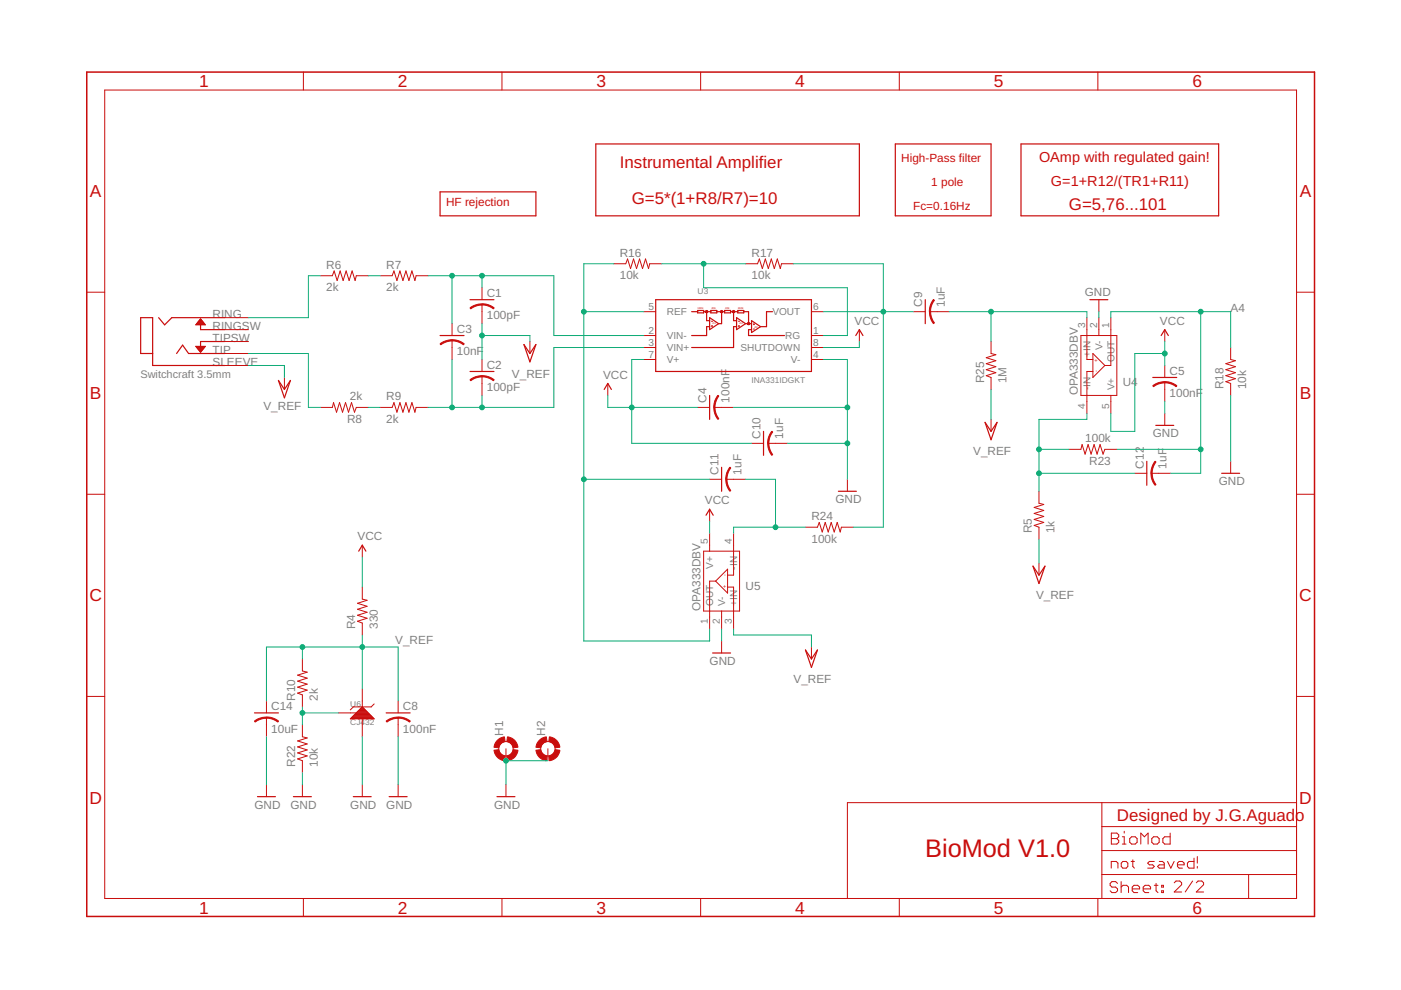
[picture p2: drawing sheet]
<svg xmlns="http://www.w3.org/2000/svg" width="297mm" height="210mm" viewBox="0 0 297 210" stroke-linecap="round" stroke-linejoin="round" font-family="sans-serif">
<g fill="none" stroke="#c90d0c" stroke-width=".25">
<path d="M126.3 30.5h55.9v15.3h-55.9zM189.8 30.5h20.3v15.3h-20.3zM216.5 30.5h41.9v15.3h-41.9zM93.3 40.7h20.3v5.1h-20.3zM32.4 75h-2.6v-7.6h2.6v10.1h15.2M33.6 67.4l1.3 1.5 1.5-1.5h11.2M37.4 75l1.3-1.8 1.3 1.8h7.6M42.5 68.9v1h5.1M47.6 72.4h-5.1v1M93.3 71.1h5.1M99.7 78.8h5M99.7 63.5h5"/>
<path d="M111.1 73l1.3 2 1.2-2-1.2 3.7zM139 63.5h33v15.3h-33zM146.6 66.1h1.3M147.9 65.8h1.3v.5h-1.3zM149.2 66.1h1.5M149.8 66.1v1.9h.7M150.5 67.4l1.9 1.2-1.9 1.3zM150.5 69.3h-.7v1.8h-3.2M150.7 65.8h1.3v.5h-1.3zM152 66.1h1.6M153 66.1v2.5h-.6M153.6 65.8h1.3v.5h-1.3z"/>
<path d="M154.9 66.1h1.5M155.5 66.1v1.9h.7M156.2 69.3h-.7v4.4h-8.9M156.2 67.4l1.9 1.2-1.9 1.3zM156.4 65.8h1.3v.5h-1.3zM157.7 66.1h1v2.5M158.1 68.6h1.2M159.3 69.9h-.6v1.2h7.6M159.3 68l1.9 1.3-1.9 1.2zM163.8 66.1h-1.3v3.2h-1.3M181.4 71.1l.8-1.2 .8 1.2M196.2 63.5v5.1"/>
<path d="M231.1 63.5h3.8M246.2 71.1l.8-1.2 .7 1.2M59 80.7l1.3 1.9 1.3-1.9-1.3 3.6zM128.1 82.6l.8-1.3 .7 1.3M150.5 83.8v5.1M153 99.1v5.1M161.9 91.5v5M208.9 89.6l1.2 1.9 1.3-1.9-1.3 3.6zM243.1 97.8v5.1M244.4 80h5.1M245 90.2h3.9M76.1 116.9l.7-1.3 .8 1.3"/>
<path d="M149.7 109.2l.8-1.2 .7 1.2M177.8 104.2h3.8M259 100.4h3.8M151.1 138.5h3.8M170.8 137.8l1.2 1.9 1.3-1.9-1.3 3.7zM219 120l1.3 1.9 1.3-1.9-1.3 3.7zM54 151.2h5M81.9 151.2h5.1M54.6 168.9h3.8M62.2 168.9h3.8M74.9 168.9h3.8M82.5 168.9h3.8"/>
<path d="M105.4 168.9h3.8"/>
</g>
<g fill="none" stroke="#c90d0c" stroke-width=".21">
<path d="M22.2 19.1h252.7v171.4h-252.7zM64.3 15.3v3.8M106.4 15.3v3.8M148.5 15.3v3.8M190.7 15.3v3.8M232.8 15.3v3.8M67.9 58.5h2.6l.3-1.1 .7 2.1 .6-2.1 .6 2.1 .7-2.1 .6 2.1 .7-2.1 .6 2.1 .2-1h2.6M80.6 58.5h2.5l.4-1.1 .7 2.1 .6-2.1 .6 2.1 .7-2.1 .6 2.1 .6-2.1 .7 2.1 .2-1h2.6M130.1 55.9h2.6l.4-1 .6 2 .6-2 .7 2 .6-2 .6 2 .7-2 .6 2 .3-1h2.5M158.1 55.9h2.5l.4-1 .6 2 .7-2 .6 2 .6-2 .7 2 .6-2 .6 2 .3-1h2.5M18.4 62h3.8M41.5 73.4h2l-1 1.3z"/>
<path d="M41.5 73.5h2M41.6 68.8h1.9M41.6 68.7h1.8M41.6 73.6h1.8M41.7 73.7h1.6M41.7 68.6h1.6M41.8 73.8h1.5M41.8 68.5h1.5M41.8 68.4h1.4M41.8 73.9h1.4M41.9 74h1.2M41.9 68.3h1.2"/>
<path d="M42 68.2h1M42 74h1.1M42.1 68.1h.9M42.1 74.1h.9M42.1 74.2h.8M42.2 68.1h.7M42.2 67.9h.6M42.2 74.3h.6M42.3 74.4h.4M42.3 67.9h.4M42.4 67.8h.3M42.4 74.5h.3"/>
<path d="M42.4 74.6h.2M42.5 67.7h.1M42.5 67.6l1 1.3h-2zM47.6 77.5h5.1M47.6 67.4h5.1M47.6 75h5.1M47.6 69.9h5.1M47.6 72.4h5.1M95.8 68.6v2.5M95.8 72.2v4M102.2 61v2.5M102.2 64.6v4"/>
<path d="M102.2 76.2v2.6M102.2 79.8v4M112.4 72.4v2.6M136.5 71.1h2.5M136.5 76.2h2.5M136.5 66.1h2.5M136.5 73.7h2.5M150.8 68.1h.3M150.8 69.1h.3M151 69v.3M156.5 68.1h.3M156.5 69.1h.3"/>
<path d="M156.7 69v.3M159.7 69.8h.3M159.7 68.7h.3M159.9 68.6v.3M172 71.1h2.6M172 76.2h2.6M172 66.1h2.6M172 73.7h2.6M182.2 69.9v2.5M193.6 66.1h2.6M197.2 66.1h4M210.1 72.4v2.6l1 .2-2 .6 2 .7-2 .6 2 .6-2 .7 2 .6-2 .7 1 .3v2.6"/>
<path d="M229.2 71.1h7.6v12.7h-7.6zM230.4 67.4v8.8h1.3M231.7 75l2.6 2.5-2.6 2.5zM231.7 78.8h-1.3v8.9M233 63.5v2.6M233 67.4v3.7M235.5 67.4v10.1h-1.2M247 69.9v2.5M247 77.5v2.5M260.9 73.7v2.5l1 .3-2 .6 2 .6-2 .7 2 .6-2 .7 2 .6-2 .6 1 .4v2.5M274.9 62h3.8M60.3 80v2.6"/>
<path d="M67.9 86.4h2.6l.2-1 .7 2 .6-2 .6 2 .7-2 .6 2 .6-2 .7 2 .3-1h2.6M80.6 86.4h2.5l.4-1 .7 2 .6-2 .6 2 .7-2 .6 2 .6-2 .7 2 .2-1h2.6M128.9 81.3v2.5M147.9 86.4h2.6M151.5 86.4h4M159.3 94h2.6M162.9 94h4.1M210.1 88.9v2.6M226.6 95.3h2.6l.2-1 .7 2 .6-2 .6 2 .7-2 .6 2 .6-2 .7 2 .4-1h2.5M235.5 83.8v3.9M247 81v4.1M247 87.7v2.5"/>
<path d="M260.9 97.8v2.6M18.4 104.8h3.8M76.8 115.6v2.5M149.2 116.9h7.6v12.7h-7.6zM150.5 108v2.5M150.5 113.1v3.8M150.5 101.6h2.5M154 101.6h4.1M155.5 113.1v8.8h-1.2M170.8 111.8h2.5l.4-1 .6 2 .7-2 .6 2 .6-2 .7 2 .6-2 .6 2 .3-1h2.5M179.7 101.6v2.6M220.3 104.2v2.5l1 .3-2 .6 2 .6-2 .7 2 .6-2 .6 2 .7-2 .6 1 .4v2.5"/>
<path d="M220.3 119.4v2.5M240.6 100.4h2.5M244.2 100.4h4M274.9 104.8h3.8M64.1 139.7v2.6l1 .2-2 .7 2 .6-2 .6 2 .7-2 .6 2 .6-2 .7 1 .3v2.6M76.8 124.5v2.5l1 .3-2 .6 2 .6-2 .7 2 .6-2 .7 2 .6-2 .6 1 .4v2.5M151.7 123.2h-1.2v10.2M153 129.6v3.8M153 135.9v2.6M154.3 120.7v5.1l-2.6-2.6zM154.3 124.5h1.2v8.9M172 137.2v2.5"/>
<path d="M18.4 147.7h3.8M56.5 148.6v2.6M56.5 152.2v4M64.1 153.7v2.5l1 .3-2 .6 2 .6-2 .7 2 .6-2 .6 2 .7-2 .6 1 .4v2.5M71.7 151.2h3.8M74.3 152.4l2.5-2.5 2.5 2.5zM74.3 152.3h5M74.5 152.2h4.6M74.6 152.1h4.4M74.7 152h4.2M74.8 151.8h4M75 151.7h3.7"/>
<path d="M75.1 151.6h3.4M75.2 151.5h3.2M75.3 151.4h3M75.4 151.3h2.8M75.5 151.1h2.6M75.7 151h2.2M75.8 150.9h2M75.9 150.8h1.8M76 150.6h1.6M76.2 150.5h1.3M76.3 150.4h1M76.4 150.3h.8"/>
<path d="M76.5 150.2h.6M76.6 150.1h.4M76.8 146.1v3.8M76.8 152.4v3.8M79.3 149.2l-.6 .7h-3.8l-.6 .6M84.4 148.6v2.6M84.4 152.2v4M107.3 158.7v2.6M116.2 158.7v2.6M274.9 147.7h3.8M56.5 166.4v2.5M64.1 166.4v2.5"/>
<path d="M76.8 166.4v2.5M84.4 166.4v2.5M107.3 166.4v2.5M233.6 170.2v20.3M233.6 175.3h41.3M235.6 176.6h1.2l.4 .4v.4l-.4 .4 .4 .4v.4l-.4 .4h-1.2zM235.6 177.8h1.2M238 179h.7M238 177.4h.4v1.6M238.4 176.3v.3M239.5 177.8l.4-.4h.8l.4 .4v.8l-.4 .4h-.8l-.4-.4zM241.9 179v-2.4l.7 .8 .8-.8v2.4"/>
<path d="M244.2 177.8l.4-.4h.8l.4 .4v.8l-.4 .4h-.8l-.4-.4zM248.1 176.6v2.4h-1.2l-.4-.4v-.8l.4-.4h1.2M274.9 170.2h-95.2v20.3M64.3 190.5v3.8M106.4 190.5v3.8M148.5 190.5v3.8M190.7 190.5v3.8M232.8 190.5v3.8M233.6 185.4h41.3M233.6 180.3h41.3M235.6 184.1v-1.5h1.1l.3 .4v1.1M236.9 187.3l-.4-.4h-.7l-.4 .4v.4l.4 .4h.7l.4 .4v.4l-.4 .4h-.7l-.4-.4"/>
<path d="M237.7 188.1l.4-.4h.8l.4 .4v1.2M237.7 186.9v2.4M238.1 182.6h.7l.3 .4v.7l-.3 .4h-.7l-.4-.4v-.7zM239.8 182.6h.7M240.1 188.5h1.5v-.4l-.4-.4h-.8l-.3 .4v.8l.3 .4h.8M240.2 182.3v1.4l.3 .4M242.4 188.5h1.5v-.4l-.3-.4h-.8l-.4 .4v.8l.4 .4h.8M244.7 187.7h.8M244.7 182.6h-1l-.4 .4 .4 .4h.7l.3 .3-.3 .4h-1.1M245.1 187.3v1.6l.4 .4M245.8 182.6h.7l.3 .4v1.1h-1l-.4-.4 .4-.3h1M246.3 187.7h.4v.4h-.4z"/>
<path d="M246.3 188.9h.4v.4h-.4zM247.5 182.6l.7 1.5 .7-1.5M249 187.2l.3-.4h.8l.4 .4v.4l-1.5 1.5h1.5M249.6 183.4h1.5v-.4l-.4-.4h-.7l-.4 .4v.7l.4 .4h.7M252.9 186.8l-1.6 2.3M253.2 181.9v2.2h-1.1l-.3-.4v-.7l.3-.4h1.1M253.6 187.2l.4-.4h.8l.4 .4v.4l-1.6 1.5h1.6M253.9 181.6v1.4M253.9 183.7v.4M264.7 185.4v5.1"/>
<circle cx="107.3" cy="158.8" r="1.52"/>
<circle cx="116.2" cy="158.8" r="1.52"/>
</g>
<path d="M18.4 15.3h260.3v179h-260.3z" fill="none" stroke="#c90d0c" stroke-width=".32"/>
<g fill="#c90d0c" stroke="#c90d0c" stroke-width=".21">
<path d="M149.6 65.9h.4v.3h-.4v-.1l.2-.1 .1 .1h-.3z" fill-rule="evenodd"/>
<path d="M155.3 65.9h.4v.3h-.4v-.1l.2-.1 .1 .1h-.3z" fill-rule="evenodd"/>
<path d="M152.8 65.9h.4v.3h-.4l-.1-.1 .3-.1 .1 .1h-.4z" fill-rule="evenodd"/>
<path d="M158.5 68.5h.4v.3h-.4v-.2l.2-.1 .1 .1h-.3z" fill-rule="evenodd"/>
<path d="M102.2 64.4l1.4 .2 1.2 .7-.2 .2-1.4-.7-1-.1z" fill-rule="evenodd"/>
<path d="M99.7 65.3l1.2-.7 1.3-.2v.3l-1 .1-1.4 .7z" fill-rule="evenodd"/>
<path d="M197.9 63.5l.2 .2-.7 1.3-.1 1.1h-.3l.3-1.4z" fill-rule="evenodd"/>
<path d="M197.1 66.1h.2l.1 1 .7 1.4-.2 .1-.6-1.2z" fill-rule="evenodd"/>
<path d="M95.8 72l1.4 .2 1.2 .7-.1 .2-1.4-.7-1.1-.1z" fill-rule="evenodd"/>
<path d="M93.3 72.9l1.2-.6 1.3-.3v.3l-1 .1-1.3 .7z" fill-rule="evenodd"/>
<path d="M102.2 79.7l1.4 .2 1.2 .6-.2 .2-1.4-.7-1-.1z" fill-rule="evenodd"/>
<path d="M99.7 80.5l1.2-.6 1.3-.2v.2l-1.5 .3-.9 .5z" fill-rule="evenodd"/>
<path d="M152.2 83.8l.2 .2-.7 1.4-.1 1h-.3l.2-1.4z" fill-rule="evenodd"/>
<path d="M151.3 86.4h.3l.1 1 .7 1.4-.2 .1-.6-1.2z" fill-rule="evenodd"/>
<path d="M247 80.9l1.3 .2 1.2 .7-.1 .2-1.4-.7-1-.1z" fill-rule="evenodd"/>
<path d="M244.4 81.8l1.2-.7 1.4-.2v.3l-1.6 .3-.8 .5z" fill-rule="evenodd"/>
<path d="M163.6 91.4l.2 .2-.7 1.4-.1 1h-.2l.2-1.4z" fill-rule="evenodd"/>
<path d="M162.8 94h.2l.2 1 .6 1.4-.2 .1-.6-1.1z" fill-rule="evenodd"/>
<path d="M154.7 99.1l.2 .1-.5 .9-.3 1.5h-.2l.2-1.3z" fill-rule="evenodd"/>
<path d="M153.9 101.6h.2l.2 1 .6 1.4-.2 .2-.6-1.2z" fill-rule="evenodd"/>
<path d="M244.9 97.8l.2 .1-.5 .9-.3 1.6h-.3l.2-1.4z" fill-rule="evenodd"/>
<path d="M244 100.4h.3l.1 1 .7 1.3-.2 .2-.7-1.2z" fill-rule="evenodd"/>
<path d="M84.4 152l1.4 .2 1.2 .7-.2 .2-1.4-.7-1-.1z" fill-rule="evenodd"/>
<path d="M81.9 152.9l1.2-.6 1.3-.3v.3l-1 .1-1.4 .7z" fill-rule="evenodd"/>
<path d="M56.5 152l1.3 .2 1.3 .7-.2 .2-1.4-.7-1-.1z" fill-rule="evenodd"/>
<path d="M54 152.9l1.1-.6 1.4-.3v.3l-1 .1-1.4 .7z" fill-rule="evenodd"/>
<path d="M105.3 157.1l.7-.6 1-.3 .1 1-.9 .5-.5 .9-1-.2 .2-.6z" fill-rule="evenodd"/>
<path d="M104.7 159.1l1-.2 .5 1 .9 .4-.1 1a2.52 2.52 0 0 1-2.3-2.2z" fill-rule="evenodd"/>
<path d="M108.8 158.9l1 .2a2.48 2.48 0 0 1-2.2 2.2l-.1-1 .9-.4z" fill-rule="evenodd"/>
<path d="M107.6 156.2a2.48 2.48 0 0 1 2.2 2.2l-1 .2a1.51 1.51 0 0 0-1.3-1.4z" fill-rule="evenodd"/>
<path d="M114.2 157.1l.7-.6 .9-.3 .2 1-.9 .5-.5 .9-1-.2 .2-.6z" fill-rule="evenodd"/>
<path d="M113.6 159.1l1-.2 .5 1 .9 .4-.2 1a2.52 2.52 0 0 1-2.2-2.2z" fill-rule="evenodd"/>
<path d="M117.7 158.9l1 .2a2.48 2.48 0 0 1-2.2 2.2l-.1-1 .9-.4z" fill-rule="evenodd"/>
<path d="M116.5 156.2a2.53 2.53 0 0 1 2.2 2.2l-1 .2a1.51 1.51 0 0 0-1.3-1.4z" fill-rule="evenodd"/>
</g>
<g fill="none" stroke="#0dab76" stroke-width=".21">
<path d="M67.9 58.5h-2.5v8.9h-12.7M78.1 58.5h2.5M90.8 58.5h26.6v12.6h19.1M95.8 58.5v10.1M102.2 58.5v2.5M130.1 55.9h-6.3v80h26.7v-2.5M140.3 55.9h17.8M149.2 55.9v5.1h30.5v10.1h-5.1M168.2 55.9h19.1v55.9h-6.4M52.7 75h12.7v11.4h2.5M52.7 77.5h7.6v2.5M95.8 76.2v10.2"/>
<path d="M102.2 68.6v7.6M102.2 71.1h10.2v1.3M123.8 66.1h12.7M136.5 73.7h-19.1v12.7h-26.6M136.5 76.2h-2.6v17.8h25.4M174.6 76.2h5.1v25.4M174.6 66.1h19M182.2 72.4v1.3h-7.6M201.2 66.1h29.2v1.3M210.1 66.1v6.3M233 66.1v1.3M235.5 67.4v-1.3h25.4v7.6"/>
<path d="M247 72.4v5.1M247 75h-6.4v16.5h-5.1v-3.8M254.6 66.1v34.3h-6.4M78.1 86.4h2.5M102.2 83.8v2.6M128.9 83.8v2.6h19M155.5 86.4h24.2M167 94h12.7M210.1 82.6v6.3M220.3 95.3h6.3M230.4 87.7v1.2h-10.1v15.3M236.8 95.3h17.8"/>
<path d="M247 85.1v2.6M260.9 83.8v14M76.8 118.1v6.4M123.8 101.6h26.7M150.5 110.5v2.6M158.1 101.6h6.3v10.2M170.8 111.8h-15.3v1.3M220.3 100.4h20.3M220.3 114.3v5.1M64.1 137.2v2.5M76.8 134.6v11.5M153 133.4v2.5"/>
<path d="M155.5 133.4v1.2h16.5v2.6M56.5 148.6v-11.4h27.9v11.4M56.5 156.2v10.2M64.1 149.9v3.8M64.1 151.2h7.6M76.8 156.2v10.2M84.4 156.2v10.2M64.1 163.8v2.6M116.2 161.3h-8.9v5.1"/>
</g>
<g fill="#0dab76" stroke="#0dab76" stroke-width=".21">
<circle cx="179.7" cy="86.4" r=".51"/>
<circle cx="179.7" cy="94" r=".51"/>
<circle cx="107.3" cy="161.3" r=".51"/>
<circle cx="64.1" cy="151.2" r=".51"/>
<circle cx="95.8" cy="86.4" r=".51"/>
<circle cx="102.2" cy="86.4" r=".51"/>
<circle cx="95.8" cy="58.5" r=".51"/>
<circle cx="102.2" cy="58.5" r=".51"/>
<circle cx="210.1" cy="66.1" r=".51"/>
<circle cx="254.6" cy="95.3" r=".51"/>
<circle cx="254.6" cy="66.1" r=".51"/>
<circle cx="220.3" cy="95.3" r=".51"/>
<circle cx="220.3" cy="100.4" r=".51"/>
<circle cx="187.3" cy="66.1" r=".51"/>
<circle cx="123.8" cy="66.1" r=".51"/>
<circle cx="123.8" cy="101.6" r=".51"/>
<circle cx="149.2" cy="55.9" r=".51"/>
<circle cx="76.8" cy="137.2" r=".51"/>
<circle cx="64.1" cy="137.2" r=".51"/>
<circle cx="102.2" cy="71.1" r=".51"/>
<circle cx="164.4" cy="111.8" r=".51"/>
<circle cx="133.9" cy="86.4" r=".51"/>
<circle cx="247" cy="75" r=".51"/>
</g>
<text font-size="5.4" fill="#c90d0c" x="196.2" y="181.6">BioMod V1.0</text>
<g font-size="3.7" fill="#c90d0c">
<text x="42.2" y="18.5">1</text>
<text x="84.4" y="18.5">2</text>
<text x="126.5" y="18.5">3</text>
<text x="168.6" y="18.5">4</text>
<text x="210.7" y="18.5">5</text>
<text x="252.8" y="18.5">6</text>
<text x="19.1" y="41.8">A</text>
<text x="275.6" y="41.8">A</text>
<text x="19.1" y="84.7">B</text>
<text x="275.6" y="84.7">B</text>
<text x="19" y="127.5">C</text>
<text x="275.5" y="127.5">C</text>
<text x="19" y="170.4">D</text>
<text x="275.5" y="170.4">D</text>
<text x="42.2" y="193.7">1</text>
<text x="84.4" y="193.7">2</text>
<text x="126.5" y="193.7">3</text>
<text x="168.6" y="193.7">4</text>
<text x="210.7" y="193.7">5</text>
<text x="252.8" y="193.7">6</text>
</g>
<g font-size="3.6" fill="#c90d0c">
<text x="131.4" y="35.6">Instrumental Amplifier</text>
<text x="133.9" y="43.2">G=5*(1+R8/R7)=10</text>
<text x="226.6" y="44.5">G=5,76...101</text>
<text x="236.8" y="174">Designed by J.G.Aguado</text>
</g>
<g font-size="3.1" fill="#c90d0c">
<text x="220.3" y="34.3">OAmp with regulated gain!</text>
<text x="222.8" y="39.4">G=1+R12/(TR1+R11)</text>
</g>
<g font-size="2.5" fill="#c90d0c">
<text x="191.1" y="34.3">High-Pass filter</text>
<text x="197.4" y="39.4">1 pole</text>
<text x="94.6" y="43.7">HF rejection</text>
<text x="193.6" y="44.5">Fc=0.16Hz</text>
</g>
<g font-size="2.5" fill="#808080">
<text x="69.2" y="57">R6</text>
<text x="81.9" y="57">R7</text>
<text x="131.4" y="59.2">10k</text>
<text x="131.4" y="54.4">R16</text>
<text x="159.3" y="59.2">10k</text>
<text x="159.3" y="54.4">R17</text>
<text x="69.2" y="61.8">2k</text>
<text x="81.9" y="61.8">2k</text>
<text x="103.2" y="62.9">C1</text>
<text x="195.5" y="65.1" transform="rotate(-90 195.5 65.1)">C9</text>
<text x="200.4" y="65.1" transform="rotate(-90 200.4 65.1)">1uF</text>
<text x="230" y="62.8">GND</text>
<text x="45.1" y="69.9">RINGSW</text>
<text x="45.1" y="67.3">RING</text>
<text x="96.9" y="70.5">C3</text>
<text x="103.2" y="67.7">100pF</text>
<text x="181.2" y="68.9">VCC</text>
<text x="245.9" y="68.9">VCC</text>
<text x="260.9" y="66.1">A4</text>
<text x="45.1" y="77.5">SLEEVE</text>
<text x="45.1" y="75">TIP</text>
<text x="45.1" y="72.4">TIPSW</text>
<text x="96.9" y="75.3">10nF</text>
<text x="103.2" y="83">100pF</text>
<text x="103.2" y="78.1">C2</text>
<text x="108.5" y="80">V_REF</text>
<text x="127.8" y="80.3">VCC</text>
<text x="208.6" y="81.3" transform="rotate(-90 208.6 81.3)">R25</text>
<text x="213.4" y="81.3" transform="rotate(-90 213.4 81.3)">1M</text>
<text x="228.5" y="83.8" transform="rotate(-90 228.5 83.8)">OPA333DBV</text>
<text x="238.1" y="81.9">U4</text>
<text x="248" y="79.4">C5</text>
<text x="259.4" y="82.6" transform="rotate(-90 259.4 82.6)">R18</text>
<text x="264.2" y="82.6" transform="rotate(-90 264.2 82.6)">10k</text>
<text x="55.9" y="87">V_REF</text>
<text x="73.6" y="89.7">R8</text>
<text x="74.2" y="84.9">2k</text>
<text x="81.9" y="89.7">2k</text>
<text x="81.9" y="84.9">R9</text>
<text x="149.8" y="85.4" transform="rotate(-90 149.8 85.4)">C4</text>
<text x="154.6" y="85.4" transform="rotate(-90 154.6 85.4)">100nF</text>
<text x="248" y="84.2">100nF</text>
<text x="161.2" y="93" transform="rotate(-90 161.2 93)">C10</text>
<text x="166.1" y="93" transform="rotate(-90 166.1 93)">1uF</text>
<text x="230.1" y="93.8">100k</text>
<text x="244.4" y="92.7">GND</text>
<text x="152.4" y="100.6" transform="rotate(-90 152.4 100.6)">C11</text>
<text x="157.2" y="100.6" transform="rotate(-90 157.2 100.6)">1uF</text>
<text x="206.3" y="96.5">V_REF</text>
<text x="230.9" y="98.6">R23</text>
<text x="242.5" y="99.3" transform="rotate(-90 242.5 99.3)">C12</text>
<text x="247.3" y="99.3" transform="rotate(-90 247.3 99.3)">1uF</text>
<text x="149.4" y="107">VCC</text>
<text x="177.1" y="106.7">GND</text>
<text x="258.4" y="102.9">GND</text>
<text x="172" y="110.3">R24</text>
<text x="218.8" y="113.1" transform="rotate(-90 218.8 113.1)">R5</text>
<text x="223.6" y="113.1" transform="rotate(-90 223.6 113.1)">1k</text>
<text x="75.8" y="114.6">VCC</text>
<text x="172" y="115.1">100k</text>
<text x="158.1" y="125.1">U5</text>
<text x="148.5" y="129.6" transform="rotate(-90 148.5 129.6)">OPA333DBV</text>
<text x="219.7" y="127">V_REF</text>
<text x="75.3" y="133.4" transform="rotate(-90 75.3 133.4)">R4</text>
<text x="80.1" y="133.4" transform="rotate(-90 80.1 133.4)">330</text>
<text x="83.8" y="136.5">V_REF</text>
<text x="150.5" y="141">GND</text>
<text x="62.6" y="148.6" transform="rotate(-90 62.6 148.6)">R10</text>
<text x="67.4" y="148.6" transform="rotate(-90 67.4 148.6)">2k</text>
<text x="168.2" y="144.8">V_REF</text>
<text x="57.5" y="155.3">10uF</text>
<text x="57.5" y="150.5">C14</text>
<text x="85.4" y="155.3">100nF</text>
<text x="85.4" y="150.5">C8</text>
<text x="106.7" y="156" transform="rotate(-90 106.7 156)">H1</text>
<text x="115.6" y="156" transform="rotate(-90 115.6 156)">H2</text>
<text x="62.6" y="162.6" transform="rotate(-90 62.6 162.6)">R22</text>
<text x="67.4" y="162.6" transform="rotate(-90 67.4 162.6)">10k</text>
<text x="53.9" y="171.5">GND</text>
<text x="61.6" y="171.5">GND</text>
<text x="74.3" y="171.5">GND</text>
<text x="81.9" y="171.5">GND</text>
<text x="104.7" y="171.5">GND</text>
</g>
<text font-size="2.3" fill="#808080" x="29.8" y="80">Switchcraft 3.5mm</text>
<g font-size="2.1" fill="#808080">
<text x="137.5" y="65.7">5</text>
<text x="172.4" y="65.7">6</text>
<text x="137.5" y="70.8">2</text>
<text x="141.4" y="66.8">REF</text>
<text x="141.4" y="71.9">VIN-</text>
<text x="163.8" y="66.8">VOUT</text>
<text x="166.5" y="71.9">RG</text>
<text x="172.4" y="70.8">1</text>
<text x="230.1" y="69.5" transform="rotate(-90 230.1 69.5)">3</text>
<text x="232.6" y="69.5" transform="rotate(-90 232.6 69.5)">2</text>
<text x="235.2" y="69.5" transform="rotate(-90 235.2 69.5)">1</text>
<text x="137.5" y="75.9">7</text>
<text x="137.5" y="73.3">3</text>
<text x="141.4" y="77">V+</text>
<text x="141.4" y="74.5">VIN+</text>
<text x="157" y="74.5">SHUTDOWN</text>
<text x="167.7" y="77">V-</text>
<text x="172.4" y="73.3">8</text>
<text x="172.4" y="75.9">4</text>
<text x="231.2" y="75.6" transform="rotate(-90 231.2 75.6)">+IN</text>
<text x="233.7" y="74.2" transform="rotate(-90 233.7 74.2)">V-</text>
<text x="236.3" y="76.7" transform="rotate(-90 236.3 76.7)">OUT</text>
<text x="231.2" y="82.8" transform="rotate(-90 231.2 82.8)">-IN</text>
<text x="236.3" y="82.8" transform="rotate(-90 236.3 82.8)">V+</text>
<text x="230.1" y="86.7" transform="rotate(-90 230.1 86.7)">4</text>
<text x="235.2" y="86.7" transform="rotate(-90 235.2 86.7)">5</text>
<text x="150.1" y="115.2" transform="rotate(-90 150.1 115.2)">5</text>
<text x="155.2" y="115.2" transform="rotate(-90 155.2 115.2)">4</text>
<text x="151.2" y="120.6" transform="rotate(-90 151.2 120.6)">V+</text>
<text x="156.3" y="120.8" transform="rotate(-90 156.3 120.8)">-IN</text>
<text x="151.2" y="128.5" transform="rotate(-90 151.2 128.5)">OUT</text>
<text x="153.8" y="128.5" transform="rotate(-90 153.8 128.5)">V-</text>
<text x="156.3" y="128.5" transform="rotate(-90 156.3 128.5)">+IN</text>
<text x="150.1" y="132.4" transform="rotate(-90 150.1 132.4)">1</text>
<text x="152.6" y="132.4" transform="rotate(-90 152.6 132.4)">2</text>
<text x="155.2" y="132.4" transform="rotate(-90 155.2 132.4)">3</text>
</g>
<g font-size="1.8" fill="#808080">
<text x="147.9" y="62.3">U3</text>
<text x="159.3" y="81.3">INA331IDGKT</text>
<text x="74.3" y="149.9">U6</text>
<text x="74.3" y="153.7">CJ432</text>
</g>
<g font-size="1.1" fill="#c90d0c">
<text x="232.8" y="76.7" transform="rotate(-90 232.8 76.7)">+</text>
<text x="232.8" y="78.9" transform="rotate(-90 232.8 78.9)">-</text>
<text x="154" y="124.7" transform="rotate(-90 154 124.7)">+</text>
<text x="154" y="122.2" transform="rotate(-90 154 122.2)">-</text>
</g>
<g font-size=".6" fill="#c90d0c">
<text x="147.9" y="65.6">160k</text>
<text x="150.8" y="65.6">40k</text>
<text x="153.8" y="65.6">40k</text>
<text x="156.4" y="65.6">160k</text>
<text x="151.1" y="68.7">A1</text>
<text x="156.8" y="68.7">A2</text>
<text x="160" y="69.5">A3</text>
</g>
</svg>
